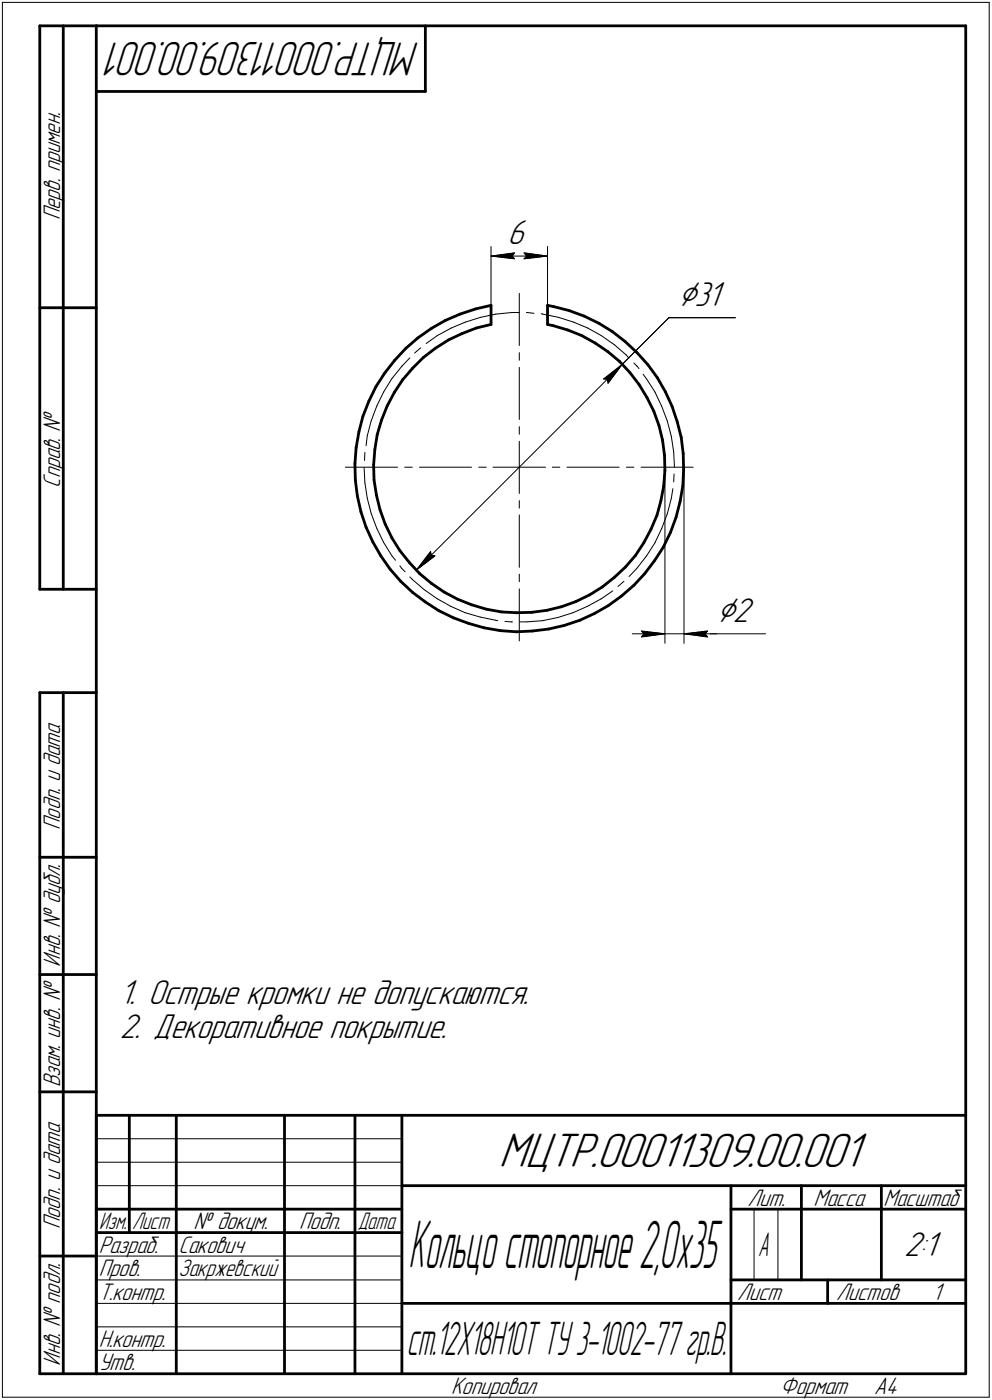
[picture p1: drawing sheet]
<svg xmlns="http://www.w3.org/2000/svg" width="211mm" height="298mm" viewBox="0 0 211 298" stroke-linecap="round" stroke-linejoin="round" font-family="sans-serif">
<g fill="none" stroke="#000" stroke-width=".21">
<path d="M.5 .5v297zM.5 .5h210zM210.5 .5v297zM104.5 52.5v12.5zM104.5 54.5l5-.7zM104.5 54.5l5 .6zM104.5 54.5h12zM109 54.5l.5 .6zM109.5 53.8l-.5 .7zM111.5 55.1l5-.6zM111.5 53.8l.5 .7zM111.5 53.8l5 .7z"/>
<path d="M112 54.5l-.5 .6zM116.5 52.5v12.5zM85.5 78l-2.1 2.6zM87.2 76.2l-1.7 1.8zM88.2 75.2l1.3-1.1zM90.7 73.2l2.3-1.7zM93 71.5l3-1.7zM96 69.8l3.1-1.2zM99.1 68.6l3.2-1zM102.3 67.6l3.2-.7zM105.5 66.9l3.4-.4zM108.9 66.5h1.6z"/>
<path d="M110.5 62.5v11.1zM110.5 75.1v1.6zM110.5 78.2v11.1zM112 66.5h.2zM112.2 66.5l1.4 .2zM115.1 66.8l.4 .1zM115.5 66.9l3.3 .7zM118.8 67.6l3.2 1zM122 68.6l3.1 1.2zM125.1 69.8l2.8 1.7zM127.9 71.5l2.8 1.9zM130.7 73.4l2.6 2.2z"/>
<path d="M132.4 77.6l9.9-10zM132.4 77.6l-3 4zM133.3 75.6l.5 .6zM134.9 77.3l.7 .7zM135.6 78l.4 .5zM136.8 79.7l.8 1zM142.3 67.6h14.2zM73.5 99.5h11.1zM77.5 99.6l.1 3.2zM77.6 96.4v1.6zM78.1 92.8l-.2 2.1zM79 89.6l-.9 3.2z"/>
<path d="M80.2 86.4l-1.2 3.2zM81.6 83.5l-1.4 2.9zM83.4 80.6l-1.8 2.9zM86.1 99.5h1.6zM89.2 99.5h11.1zM101.9 99.5h1.6zM104.9 99.5h11.2zM110.5 90.8v1.7zM110.5 94v11.1zM117.5 99.5h1.6zM120.6 99.5h11.1zM128.4 80.7l.8 .1z"/>
<path d="M128.4 80.7l4-3.1zM129.2 80.8l.2 .8zM133.3 99.5h1.6zM136.4 99.5h11.1zM137.6 80.7l1.8 2.8zM139.4 83.5l1.4 3zM140.8 86.5l1.2 3.2zM141.5 99.5v37.5zM142 89.7l.8 3.2zM142.8 92.9l.5 3.3zM143.3 96.2l.2 3.3zM145.5 99.5v37.5z"/>
<path d="M77.6 102.8l.5 3.3zM78.1 106.1l.9 3.3zM79 109.4l1.2 3.1zM80.2 112.5l1.4 3zM81.6 115.5l1.8 2.9zM83.4 118.4l.8 .9zM91.6 117.4l-3 4zM91.6 117.4l.2 .9zM91.8 118.3l.7 .1zM110.5 106.6v1.6zM110.5 109.6v11.2zM137.6 118.4l-2.1 2.7z"/>
<path d="M139.4 115.6l-1.8 2.8zM140.8 112.5l-1.4 3.1zM142 109.4l-1.2 3.1zM142.8 106.2l-.8 3.2zM143.2 104.1l-.4 2.1zM143.4 100.9l-.1 1.7zM85.1 120.5l.3 .5zM85.4 121l.8 .8zM87.2 122.9l.5 .5zM87.7 123.4l2.6 2.2zM88.6 121.4l3.9-3zM88.6 121.4l43.8-43.8z"/>
<path d="M90.3 125.6l2.7 1.9zM93 127.5l2.9 1.6zM95.9 129.1l3.1 1.4zM99 130.5l3.2 .9zM102.2 131.4l3.3 .7zM105.5 132.1l.4 .1zM107.4 132.3l1.4 .1zM108.8 132.4h.3zM110.5 122.3v1.6zM110.5 125.4v11.1zM110.6 132.4h1.5zM112.1 132.4l3.4-.2z"/>
<path d="M115.5 132.2l3.2-.7zM118.7 131.5l3.2-1zM121.9 130.5l3.1-1.4zM125 129.1l2.9-1.6zM127.9 127.5l2.5-1.7zM131.5 124.9l1.3-1.1zM134.5 135h7zM135.5 121.1l-1.6 1.7zM136.5 134.4l5 .6zM136.5 134.4l.5 .6zM136.5 135.6l5-.6zM137 135l-.5 .6z"/>
<path d="M141.5 135h4zM145.5 135h5zM145.5 135l5 .6zM145.5 135l5-.6zM145.5 135h7zM150 135l.5 .6zM150.5 135h12.4zM150.5 134.4l-.5 .6zM20.5 247.5h65zM20.5 252.5h65zM20.5 242.5h65zM160.4 257.5v15z"/>
<path d="M165.5 257.5v15zM20.5 267.5h65zM20.5 272.5h65zM20.5 277.5h65zM.5 297.5h210zM20.5 282.5h65zM20.5 287.5h65z"/>
</g>
<g fill="none" stroke="#000" stroke-width=".59">
<path d="M8.5 5.5v120zM8.5 5.5h12zM13.5 5.5v120zM20.5 5.5v287zM20.5 5.5h185zM20.5 19.5h70zM90.5 5.5v14zM205.5 5.5v287zM8.5 65.5h12zM81.9 79.4l-1.9 2.9zM84 76.7l-2.1 2.7zM86.4 74.2l2.5-2.2z"/>
<path d="M86.4 74.2l-2.4 2.5zM87.8 78.4l2.3-2.3zM87.8 78.4l-2.1 2.5zM88.9 72l2.9-2.1zM90.1 76.1l2.5-1.9zM91.8 69.9l2.9-1.7zM92.6 74.2l2.8-1.8zM94.7 68.2l3.2-1.3zM95.4 72.4l2.9-1.4zM97.9 66.9l3.3-1.1zM98.3 71l3-1.2zM101.2 65.8l3.3-.8z"/>
<path d="M101.3 69.8l3.2-.7zM104.5 65v4.1zM116.5 65v4.1zM116.5 69.1l1.2 .2zM116.5 65l1.3 .3zM117.7 69.3l3.1 1zM117.8 65.3l3.3 .8zM120.8 70.3l3 1.2zM121.1 66.1l3.2 1.2zM123.8 71.5l2.9 1.6zM124.3 67.3l3.1 1.5zM126.7 73.1l2.6 1.7z"/>
<path d="M127.4 68.8l2.9 1.8zM129.3 74.8l2.5 2.2zM130.3 70.6l2.7 2.1zM131.8 77l2.2 2.3zM133 72.7l2.6 2.4zM134 79.3l2 2.6zM135.6 75.1l2.2 2.5zM137.8 77.6l2.1 2.8zM75.5 98.7l.1 3.5zM75.8 95.3l-.3 3.4zM76.4 91.9l-.6 3.4zM77.2 88.6l-.8 3.3z"/>
<path d="M78.5 85.4l-1.3 3.2zM79.5 99l.1 3.2zM79.8 95.8l-.3 3.2zM80 82.3l-1.5 3.1zM80.3 92.5l-.5 3.3zM81.2 89.4l-.9 3.1zM82.4 86.4l-1.2 3zM83.9 83.6l-1.5 2.8zM85.7 80.9l-1.8 2.7zM136 81.9l1.7 2.8zM137.7 84.7l1.4 2.8zM139.1 87.5l1.1 3.1z"/>
<path d="M139.9 80.4l1.7 3zM140.2 90.6l.8 3.1zM141 93.7l.4 3.2zM141.4 96.9l.1 3.3zM141.6 83.4l1.4 3.1zM143 86.5l1.1 3.3zM144.1 89.8l.8 3.3zM144.9 93.1l.5 3.5zM145.4 96.6l.1 3.4zM145.5 100l-.2 3.5zM75.6 102.2l.4 3.4zM76 105.6l.8 3.4z"/>
<path d="M76.8 109l1.1 3.3zM77.9 112.3l1.4 3.1zM79.3 115.4l1.7 3zM79.6 102.2l.5 3.2zM80.1 105.4l.8 3.1zM80.9 108.5l1.1 3.1zM81 118.4l2 2.8zM82 111.6l1.4 3zM83.4 114.6l1.7 2.7zM85.1 117.3l2 2.5zM87.1 119.8l2.2 2.4zM135.2 118.3l-2.1 2.4z"/>
<path d="M137 115.6l-1.8 2.7zM138.5 112.7l-1.5 2.9zM139.3 119.4l-2.1 2.8zM139.8 109.7l-1.3 3zM140.6 106.6l-.8 3.1zM141.1 116.5l-1.8 2.9zM141.2 103.5l-.6 3.1zM141.5 100.2l-.3 3.3zM142.7 113.4l-1.6 3.1zM143.8 110.2l-1.1 3.2zM144.7 106.8l-.9 3.4zM145.3 103.5l-.6 3.3z"/>
<path d="M8.5 125.5h12zM83 121.2l2.3 2.6zM85.3 123.8l2.5 2.4zM87.8 126.2l2.7 2zM89.3 122.2l2.5 2zM90.5 128.2l2.9 1.8zM91.8 124.2l2.7 1.9zM93.4 130l3.1 1.6zM94.5 126.1l2.9 1.5zM96.5 131.6l3.2 1.2zM97.4 127.6l2.9 1.2zM99.7 132.8l3.3 .9z"/>
<path d="M100.3 128.8l3.2 .9zM103 133.7l3.4 .6zM103.5 129.7l3.2 .6zM106.4 134.3l3.5 .2zM106.7 130.3l3.2 .2zM109.9 130.5l3.2-.1zM109.9 134.5l3.4-.1zM113.1 130.4l3.2-.4zM113.3 134.4l3.5-.5zM116.3 130l3.2-.8zM116.8 133.9l3.3-.7zM119.5 129.2l3-1.1z"/>
<path d="M120.1 133.2l3.3-1.1zM122.5 128.1l3-1.4zM123.4 132.1l3.1-1.5zM125.5 126.7l2.7-1.7zM126.5 130.6l3-1.7zM128.2 125l2.5-2.1zM129.5 128.9l2.7-2zM130.7 122.9l2.4-2.2zM132.2 126.9l2.7-2.3zM137.2 122.2l-2.3 2.4zM8.5 147.5v145zM8.5 147.5h12z"/>
<path d="M13.5 147.5v145zM8.5 182.5h12zM8.5 207.5h12zM8.5 232.5h12zM20.5 237.5h185zM20.5 237.5v55zM27.5 237.5v25zM37.5 237.5v55zM60.5 237.5v55zM75.5 237.5v55zM85.5 237.5v55zM20.5 257.5h65z"/>
<path d="M85.5 252.5h120zM155.5 252.5v40zM155.5 257.5h15zM170.5 252.5v20zM170.5 257.5h35zM187.5 252.5v20zM8.5 267.5h12zM20.5 262.5h65zM85.5 277.5h70zM155.5 277.5h50zM155.5 272.5h50zM176.1 272.5v5z"/>
<path d="M8.5 292.5h12zM20.5 292.5h185z"/>
</g>
<g fill="#fff" stroke="#fff" stroke-width=".21">
<path d="M108 46.4h5zM108 46.5h5zM108 46.6h5zM108 46.7h5zM108 46.7h5zM108 46.8h5zM108 46.9h5zM108 47h5zM108 47.1h5zM108 47.2h5zM108 47.2h5zM108 47.3h5zM108 47.4h5zM108 47.5h5zM108 47.6h5zM108 47.7h5zM108 47.8h5zM108 47.8h5zM108 47.9h5zM108 48h5zM108 48.1h5zM108 48.2h5zM108 48.3h5zM108 48.3h5zM108 48.4h5zM108 48.5h5zM108 48.6h5zM108 48.7h5zM108 48.8h5zM108 48.9h5zM108 48.9h5zM108 49h5zM108 49.1h5zM108 49.2h5zM108 49.3h5zM108 49.4h5zM108 49.4h5zM108 49.5h5zM108 49.6h5zM108 49.7h5zM108 49.8h5zM108 49.9h5zM108 50h5zM108 50h5zM108 50.1h5zM108 50.2h5zM108 50.3h5zM108 50.4h5zM108 50.5h5zM108 50.5h5zM108 50.6h5zM108 50.7h5zM108 50.8h5zM108 50.9h5zM108 51h5zM108 51.1h5zM108 51.1h5zM108 51.2h5zM108 51.3h5zM108 51.4h5zM108 51.5h5zM108 51.6h5zM108 51.6h5zM108 51.7h5zM108 51.8h5zM108 51.9h5zM108 52h5zM108 52.1h5zM108 52.2h5zM108 52.2h5zM108 52.3h5zM108 52.4h5zM108 52.5h5zM108 52.6h5zM108 52.7h5zM108 52.7h5zM108 52.8h5zM108 52.9h5zM108 53h5zM108 53.1h5zM108 53.2h5zM108 53.3h5zM108 53.3h5zM108 53.4h5z"/>
<path d="M109.4 53.3h.6zM108.8 53.4h1.2zM108.1 53.5h1.9zM107.5 53.6h2.5zM106.9 53.7h3.1zM106.3 53.8h3.7zM106.1 53.8h3.9zM105.9 53.9h4.1zM105.7 54h4.3zM105.5 54.1h4.5zM105.3 54.2h4.7zM105.1 54.3h4.9zM104.9 54.4h5.1zM104.7 54.4h5.3zM104.5 54.5h5.5zM104.7 54.6h5.3zM105 54.7h5zM105.2 54.8h4.8zM105.4 54.9h4.6zM105.7 54.9h4.3zM105.8 55h4.2zM106.1 55.1h3.9zM106.3 55.2h3.7zM106.9 55.3h3.1zM107.5 55.4h2.5zM108.1 55.5h1.9zM108.8 55.5h1.2zM109.4 55.6h.6z"/>
<path d="M111 53.3h.7zM111 53.4h1.3zM111 53.5h1.9zM111 53.6h2.5zM111 53.7h3.1zM111 53.8h3.7zM111 53.8h4zM111 53.9h4.1zM111 54h4.3zM111 54.1h4.6zM111 54.2h4.7zM111 54.3h4.9zM111 54.4h5.2zM111 54.4h5.3zM111 54.5h5.5zM111 54.6h5.3zM111 54.7h5.1zM111 54.8h4.9zM111 54.9h4.7zM111 54.9h4.4zM111 55h4.2zM111 55.1h4zM111 55.2h3.7zM111 55.3h3.1zM111 55.4h2.5zM111 55.5h1.9zM111 55.5h1.3zM111 55.6h.7z"/>
<path d="M152.5 126.7h8.5zM152.5 126.8h8.5zM152.5 126.9h8.5zM152.5 127h8.5zM152.5 127.1h8.5zM152.5 127.2h8.5zM152.5 127.3h8.5zM152.5 127.3h8.5zM152.5 127.4h8.5zM152.5 127.5h8.5zM152.5 127.6h8.5zM152.5 127.7h8.5zM152.5 127.8h8.5zM152.5 127.8h8.5zM152.5 127.9h8.5zM152.5 128h8.5zM152.5 128.1h8.5zM152.5 128.2h8.5zM152.5 128.3h8.5zM152.5 128.4h8.5zM152.5 128.4h8.5zM152.5 128.5h8.5zM152.5 128.6h8.5zM152.5 128.7h8.5zM152.5 128.8h8.5zM152.5 128.9h8.5zM152.5 128.9h8.5zM152.5 129h8.5zM152.5 129.1h8.5zM152.5 129.2h8.5zM152.5 129.3h8.5zM152.5 129.4h8.5zM152.5 129.5h8.5zM152.5 129.5h8.5zM152.5 129.6h8.5zM152.5 129.7h8.5zM152.5 129.8h8.5zM152.5 129.9h8.5zM152.5 130h8.5zM152.5 130h8.5zM152.5 130.1h8.5zM152.5 130.2h8.5zM152.5 130.3h8.5zM152.5 130.4h8.5zM152.5 130.5h8.5zM152.5 130.6h8.5zM152.5 130.6h8.5zM152.5 130.7h8.5zM152.5 130.8h8.5zM152.5 130.9h8.5zM152.5 131h8.5zM152.5 131.1h8.5zM152.5 131.1h8.5zM152.5 131.2h8.5zM152.5 131.3h8.5zM152.5 131.4h8.5zM152.5 131.5h8.5zM152.5 131.6h8.5zM152.5 131.7h8.5zM152.5 131.7h8.5zM152.5 131.8h8.5zM152.5 131.9h8.5zM152.5 132h8.5zM152.5 132.1h8.5zM152.5 132.2h8.5zM152.5 132.2h8.5zM152.5 132.3h8.5zM152.5 132.4h8.5zM152.5 132.5h8.5zM152.5 132.6h8.5zM152.5 132.7h8.5zM152.5 132.8h8.5zM152.5 132.8h8.5zM152.5 132.9h8.5zM152.5 133h8.5zM152.5 133.1h8.5zM152.5 133.2h8.5zM152.5 133.3h8.5zM152.5 133.3h8.5zM152.5 133.4h8.5zM152.5 133.5h8.5zM152.5 133.6h8.5zM152.5 133.7h8.5zM152.5 133.8h8.5zM152.5 133.9h8.5zM152.5 133.9h8.5z"/>
<path d="M136 133.9h.7zM136 133.9h1.2zM136 134h1.8zM136 134.1h2.5zM136 134.2h3.1zM136 134.3h3.7zM136 134.4h4zM136 134.5h4.2zM136 134.5h4.4zM136 134.6h4.6zM136 134.7h4.9zM136 134.8h5.1zM136 134.9h5.3zM136 135h5.5zM136 135h5.3zM136 135.1h5.1zM136 135.2h4.9zM136 135.3h4.7zM136 135.4h4.5zM136 135.5h4.3zM136 135.6h4.1zM136 135.6h4zM136 135.7h3.7zM136 135.8h3.1zM136 135.9h2.5zM136 136h1.8zM136 136.1h1.2zM136 136.1h.7z"/>
<path d="M150.4 133.9h.6zM149.8 133.9h1.2zM149.2 134h1.8zM148.6 134.1h2.4zM148 134.2h3zM147.3 134.3h3.7zM147.2 134.4h3.8zM146.9 134.5h4.1zM146.7 134.5h4.3zM146.5 134.6h4.5zM146.2 134.7h4.8zM146 134.8h5zM145.8 134.9h5.2zM145.5 135h5.5zM145.8 135h5.2zM146 135.1h5zM146.1 135.2h4.9zM146.4 135.3h4.6zM146.6 135.4h4.4zM146.7 135.5h4.3zM147 135.6h4zM147.2 135.6h3.8zM147.3 135.7h3.7zM148 135.8h3zM148.6 135.9h2.4zM149.2 136h1.8zM149.8 136.1h1.2zM150.4 136.1h.6z"/>
<path d="M91.5 116.8h.3zM91.4 116.9h.5zM91.4 117h.5zM91.4 117.1h.6zM91.3 117.2h.8zM91.2 117.3h1zM91.1 117.3h1.2zM91.1 117.4h1.3zM91 117.5h1.5zM90.9 117.6h1.6zM90.8 117.7h1.8zM90.8 117.8h1.9zM90.8 117.9h2zM90.7 117.9h2.2zM90.6 118h2.4zM90.5 118.1h2.5zM90.5 118.2h2.6zM90.4 118.3h2.8zM90.3 118.4h3zM90.3 118.4h2.9zM90.3 118.5h2.8zM90.2 118.6h2.8zM90.1 118.7h2.8zM90 118.8h2.8zM89.9 118.9h2.8zM89.9 119h2.6zM89.8 119h2.7zM89.7 119.1h2.7zM89.7 119.2h2.6zM89.7 119.3h2.4zM89.6 119.4h2.4zM89.5 119.5h2.4zM89.4 119.5h2.4zM89.3 119.6h2.4zM89.3 119.7h2.3zM89.3 119.8h2.1zM89.2 119.9h2.2zM89.2 120h2.1zM89.2 120.1h2zM89.2 120.1h1.8zM89.1 120.2h1.8zM89.1 120.3h1.7zM89.1 120.4h1.6zM89 120.5h1.6zM89 120.6h1.5zM88.9 120.6h1.4zM88.9 120.7h1.3zM88.8 120.8h1.2zM88.8 120.9h.9zM88.8 121h.8zM88.7 121.1h.7zM88.7 121.2h.5zM88.6 121.2h.4zM88.6 121.3h.2z"/>
<path d="M132.2 77.6h.2zM132.1 77.7h.3zM131.8 77.8h.5zM131.7 77.9h.6zM131.5 78h.7zM131.2 78.1h1zM131.1 78.1h1.1zM130.9 78.2h1.3zM130.6 78.3h1.6zM130.6 78.4h1.5zM130.5 78.5h1.6zM130.4 78.6h1.6zM130.2 78.7h1.8zM130.1 78.7h1.8zM130 78.8h1.9zM129.9 78.9h2zM129.8 79h2zM129.7 79.1h2.1zM129.6 79.2h2.1zM129.5 79.2h2.2zM129.4 79.3h2.3zM129.3 79.4h2.4zM129.1 79.5h2.5zM129 79.6h2.5zM128.9 79.7h2.5zM128.8 79.8h2.6zM128.7 79.8h2.6zM128.6 79.9h2.6zM128.5 80h2.6zM128.4 80.1h2.7zM128.3 80.2h2.8zM128.2 80.3h2.8zM128 80.3h2.9zM127.9 80.4h2.9zM127.8 80.5h3zM127.7 80.6h3zM127.8 80.7h2.8zM127.8 80.8h2.8zM127.9 80.9h2.7zM128 80.9h2.5zM128.1 81h2.3zM128.2 81.1h2.1zM128.3 81.2h2zM128.4 81.3h1.8zM128.4 81.4h1.7zM128.5 81.4h1.5zM128.6 81.5h1.4zM128.7 81.6h1.3zM128.8 81.7h1.1zM128.9 81.8h.9zM128.9 81.9h.8zM129 82h.7zM129.1 82h.5zM129.2 82.1h.3zM129.3 82.2h.2z"/>
<path d="M144.4 59.4h10zM144.4 59.5h10zM144.4 59.6h10zM144.4 59.7h10zM144.4 59.8h10zM144.4 59.9h10zM144.4 59.9h10zM144.4 60h10zM144.4 60.1h10zM144.4 60.2h10zM144.4 60.3h10zM144.4 60.4h10zM144.4 60.5h10zM144.4 60.5h10zM144.4 60.6h10zM144.4 60.7h10zM144.4 60.8h10zM144.4 60.9h10zM144.4 61h10zM144.4 61h10zM144.4 61.1h10zM144.4 61.2h10zM144.4 61.3h10zM144.4 61.4h10zM144.4 61.5h10zM144.4 61.6h10zM144.4 61.6h10zM144.4 61.7h10zM144.4 61.8h10zM144.4 61.9h10zM144.4 62h10zM144.4 62.1h10zM144.4 62.1h10zM144.4 62.2h10zM144.4 62.3h10zM144.4 62.4h10zM144.4 62.5h10zM144.4 62.6h10zM144.4 62.7h10zM144.4 62.7h10zM144.4 62.8h10zM144.4 62.9h10zM144.4 63h10zM144.4 63.1h10zM144.4 63.2h10zM144.4 63.2h10zM144.4 63.3h10zM144.4 63.4h10zM144.4 63.5h10zM144.4 63.6h10zM144.4 63.7h10zM144.4 63.8h10zM144.4 63.8h10zM144.4 63.9h10zM144.4 64h10zM144.4 64.1h10zM144.4 64.2h10zM144.4 64.3h10zM144.4 64.3h10zM144.4 64.4h10zM144.4 64.5h10zM144.4 64.6h10zM144.4 64.7h10zM144.4 64.8h10zM144.4 64.9h10zM144.4 64.9h10zM144.4 65h10zM144.4 65.1h10zM144.4 65.2h10zM144.4 65.3h10zM144.4 65.4h10zM144.4 65.4h10zM144.4 65.5h10zM144.4 65.6h10zM144.4 65.7h10zM144.4 65.8h10zM144.4 65.9h10zM144.4 66h10zM144.4 66h10zM144.4 66.1h10zM144.4 66.2h10zM144.4 66.3h10zM144.4 66.4h10zM144.4 66.5h10zM144.4 66.5h10zM144.4 66.6h10z"/>
</g>
<g fill="#000" stroke="#000" stroke-width=".21">
<path d="M104.5 54.5h4.5zM105.2 54.6h3.9zM105.9 54.7h3.2zM106.7 54.8h2.5zM107.4 54.9h1.9zM108.1 54.9h1.3zM108.8 55h.7z"/>
<path d="M108.9 53.9h.6zM108.3 54h1.1zM107.6 54.1h1.7zM107 54.2h2.2zM106.4 54.3h2.8zM105.7 54.4h3.4zM105.2 54.4h3.9z"/>
<path d="M111.6 53.9h.6zM111.7 54h1.1zM111.8 54.1h1.7zM111.8 54.2h2.2zM111.8 54.3h2.8zM111.9 54.4h3.4zM112 54.4h3.9z"/>
<path d="M112 54.5h4.5zM112 54.6h3.8zM111.9 54.7h3.2zM111.8 54.8h2.6zM111.8 54.9h1.9zM111.7 54.9h1.2zM111.6 55h.7z"/>
<path d="M131.6 78.2h.1zM131.5 78.3h.2zM131.4 78.4h.2zM131.3 78.5h.2zM131.1 78.6h.3zM131.1 78.7h.2zM131 78.7h.2zM130.8 78.8h.3zM130.7 78.9h.4zM130.6 79h.4zM130.6 79.1h.3zM130.4 79.2h.4zM130.3 79.2h.4zM130.2 79.3h.4zM130.1 79.4h.5zM130 79.5h.5zM129.9 79.6h.5zM129.8 79.7h.5zM129.6 79.8h.6zM129.5 79.8h.6zM129.5 79.9h.5zM129.4 80h.6zM129.2 80.1h.7zM129.1 80.2h.7zM129 80.3h.7zM128.9 80.3h.7zM128.8 80.4h.7zM128.7 80.5h.8zM128.6 80.6h.8zM128.4 80.7h.9z"/>
<path d="M132 78h.2zM131.9 78.1h.2zM131.8 78.1h.2zM131.7 78.2h.2zM131.7 78.3h.2zM131.6 78.4h.2zM131.5 78.5h.2zM131.4 78.6h.3zM131.3 78.7h.4zM131.2 78.7h.4zM131.1 78.8h.4zM131.1 78.9h.3zM131 79h.4zM130.9 79.1h.4zM130.8 79.2h.4zM130.7 79.2h.4zM130.6 79.3h.5zM130.6 79.4h.5zM130.5 79.5h.5zM130.4 79.6h.5zM130.3 79.7h.6zM130.2 79.8h.6zM130.1 79.8h.6zM130 79.9h.6zM130 80h.6zM129.9 80.1h.7zM129.8 80.2h.7zM129.7 80.3h.7zM129.6 80.3h.8zM129.5 80.4h.8zM129.5 80.5h.7zM129.4 80.6h.7zM129.3 80.7h.8zM129.2 80.8h.8zM129.3 80.9h.7zM129.3 80.9h.6zM129.3 81h.6zM129.3 81.1h.5zM129.3 81.2h.4zM129.4 81.3h.2zM129.4 81.4h.2zM129.4 81.4h.1z"/>
<path d="M91.5 117.6h.2zM91.4 117.7h.3zM91.4 117.8h.3zM91.4 117.9h.3zM91.3 117.9h.5zM91.2 118h.6zM91.1 118.1h.7zM91.1 118.2h.7zM91 118.3h.8zM90.9 118.4h.8zM90.8 118.4h.8zM90.8 118.5h.7zM90.8 118.6h.6zM90.7 118.7h.7zM90.6 118.8h.7zM90.5 118.9h.7zM90.5 119h.6zM90.4 119h.6zM90.3 119.1h.6zM90.3 119.2h.5zM90.3 119.3h.5zM90.2 119.4h.5zM90.1 119.5h.5zM90 119.5h.5zM90 119.6h.4zM89.9 119.7h.4zM89.8 119.8h.5zM89.7 119.9h.5zM89.7 120h.4zM89.7 120.1h.3zM89.6 120.1h.3zM89.5 120.2h.3zM89.4 120.3h.3zM89.4 120.4h.3zM89.3 120.5h.3zM89.2 120.6h.3zM89.2 120.6h.2zM89.2 120.7h.1zM89.1 120.8h.1zM89 120.9h.2zM88.9 121h.2z"/>
<path d="M91.7 118.4h.8zM91.6 118.4h.9zM91.5 118.5h.9zM91.4 118.6h.9zM91.4 118.7h.7zM91.3 118.8h.7zM91.2 118.9h.7zM91.1 119h.7zM91 119h.7zM90.9 119.1h.7zM90.8 119.2h.6zM90.8 119.3h.6zM90.7 119.4h.6zM90.6 119.5h.6zM90.5 119.5h.5zM90.4 119.6h.5zM90.3 119.7h.5zM90.3 119.8h.4zM90.2 119.9h.4zM90.1 120h.4zM90 120.1h.3zM89.9 120.1h.4zM89.8 120.2h.4zM89.7 120.3h.3zM89.7 120.4h.2zM89.6 120.5h.2zM89.5 120.6h.2zM89.4 120.6h.2zM89.3 120.7h.2zM89.2 120.8h.2z"/>
<path d="M136.6 134.5h.6zM136.7 134.5h1.2zM136.7 134.6h2zM136.8 134.7h2.6zM136.9 134.8h3.2zM137 134.9h3.8z"/>
<path d="M137 135h4.5zM137 135h3.9zM136.9 135.1h3.4zM136.8 135.2h2.8zM136.7 135.3h2.3zM136.7 135.4h1.7zM136.7 135.5h1.1zM136.6 135.6h.6z"/>
<path d="M145.5 135h4.5zM146.2 135h3.9zM146.8 135.1h3.4zM147.5 135.2h2.8zM148.1 135.3h2.2zM148.7 135.4h1.7zM149.4 135.5h1.1zM149.9 135.6h.6z"/>
<path d="M149.9 134.5h.6zM149.2 134.5h1.3zM148.4 134.6h2zM147.7 134.7h2.6zM147 134.8h3.2zM146.3 134.9h3.8z"/>
</g>
<text font-size="14.9" x="86.9" y="270.1">Кольцостопорное2,0х35</text>
<text font-size="10.9" x="106.2" y="248.5">МЦТР.00011309.00.001</text>
<text font-size="10.8" x="89.3" y="9" transform="rotate(-180 89.3 9)">МЦТР.00011309.00.001</text>
<text font-size="10.5" x="86.5" y="288.5">ст.12Х18Н10ТТУ3-1002-77гр.В.</text>
<g font-size="8.5">
<text x="144.3" y="65.1">Ç31</text>
<text x="152.5" y="132.4">Ç2</text>
</g>
<g font-size="7.8">
<text x="108" y="52">6</text>
<text x="25.5" y="213.8">1. Острые кромки не допускаются.</text>
<text x="25.5" y="221">2. Декоративное покрытие.</text>
<text x="192.4" y="267.5">2:1</text>
</g>
<text font-size="7.5" x="161.3" y="267.5">А</text>
<g font-size="5.4">
<text x="12.8" y="46.9" transform="rotate(-90 12.8 46.9)">Перв. примен.</text>
<text x="12.8" y="103.8" transform="rotate(-90 12.8 103.8)">Справ. №</text>
<text x="12.8" y="176.7" transform="rotate(-90 12.8 176.7)">Подп. и дата</text>
<text x="12.8" y="205.8" transform="rotate(-90 12.8 205.8)">Инв. № дубл.</text>
<text x="12.8" y="231.6" transform="rotate(-90 12.8 231.6)">Взам. инв. №</text>
<text x="159.1" y="256.8">Лит.</text>
<text x="173.1" y="256.8">Масса</text>
<text x="188" y="256.8">Масштаб</text>
<text x="12.8" y="261.7" transform="rotate(-90 12.8 261.7)">Подп. и дата</text>
<text x="41.2" y="261.8">№ докум.</text>
<text x="63.6" y="261.8">Подп.</text>
<text x="21" y="266.8">Разраб.</text>
<text x="38" y="266.8">Сакович</text>
<text x="21" y="271.8">Пров.</text>
<text x="38" y="271.8">Закржевский</text>
<text x="21" y="276.8">Т.контр.</text>
<text x="156.9" y="276.8">Лист</text>
<text x="177.9" y="276.8">Листов</text>
<text x="198.4" y="276.8">1</text>
<text x="21" y="286.8">Н.контр.</text>
<text x="12.8" y="290.8" transform="rotate(-90 12.8 290.8)">Инв. № подл.</text>
<text x="21" y="291.8">Утв.</text>
<text x="96" y="296.8">Копировал</text>
<text x="166" y="296.8">Формат</text>
<text x="186" y="296.8">A4</text>
</g>
<g font-size="5.3">
<text x="21.1" y="261.8">Изм.</text>
<text x="28.1" y="261.8">Лист</text>
<text x="76.1" y="261.8">Дата</text>
</g>
</svg>
